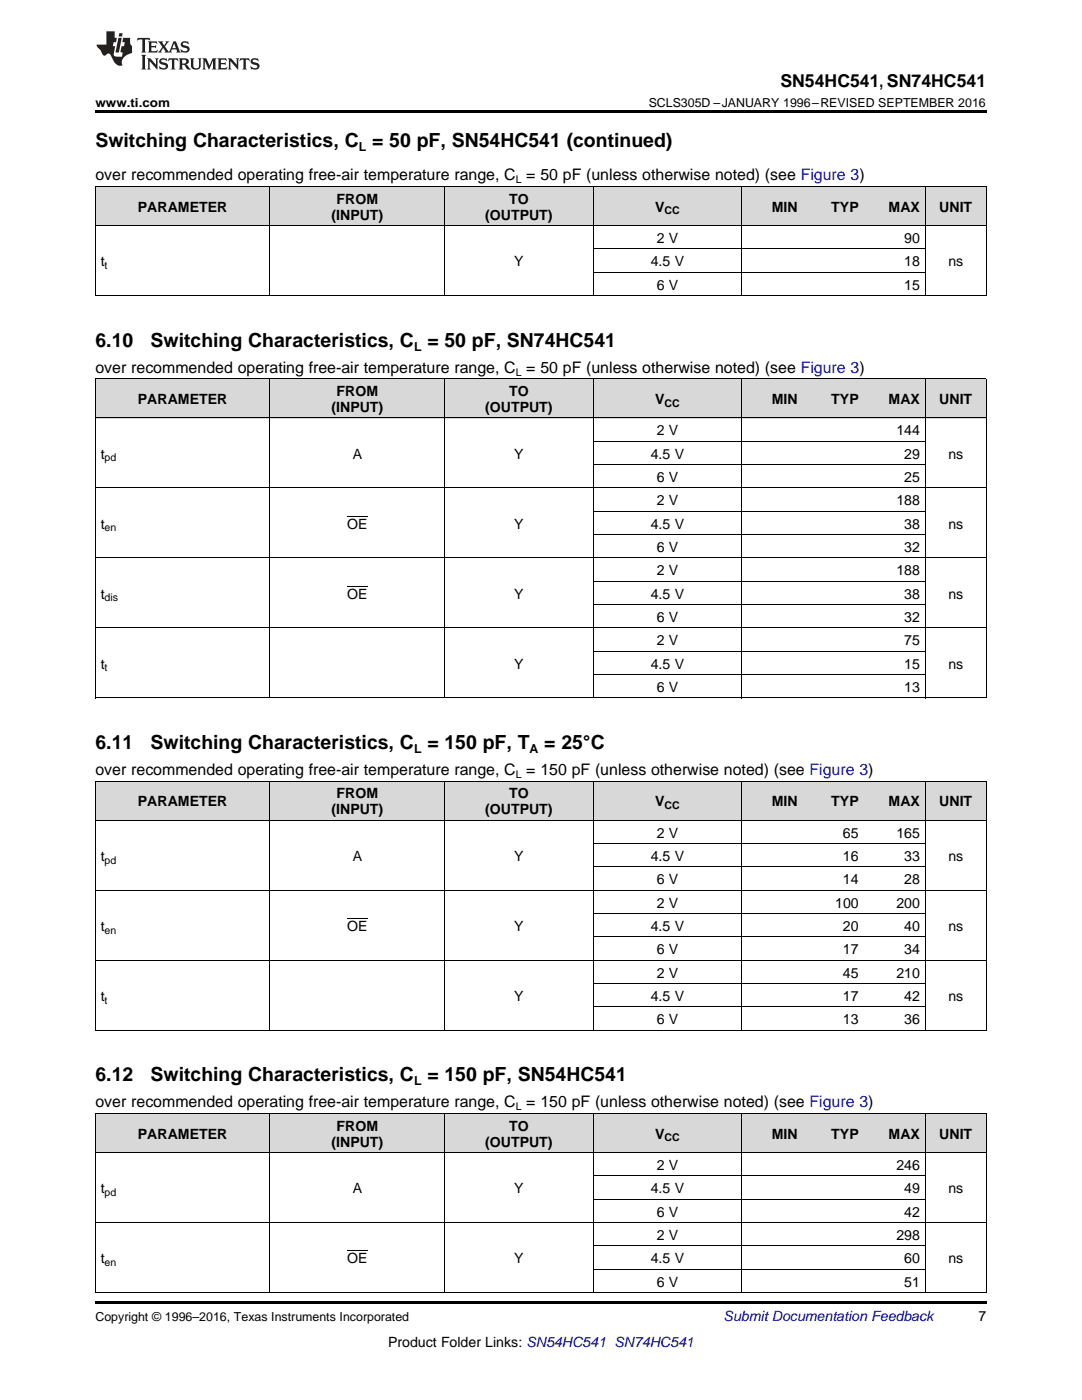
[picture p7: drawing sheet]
<svg xmlns="http://www.w3.org/2000/svg" width="216mm" height="279mm" viewBox="0 0 216 279" stroke-linecap="round" stroke-linejoin="round" font-family="sans-serif">
<g fill="#d8d8d8">
<path d="M19 222.2h34.9v7.9h-34.9z"/>
<path d="M53.9 222.2h34.9v7.9h-34.9z"/>
<path d="M88.8 222.2h29.6v7.9h-29.6z"/>
<path d="M118.4 222.2h29.6v7.9h-29.6z"/>
<path d="M148 222.2h12.2v7.9h-12.2z"/>
<path d="M160.2 222.2h12.2v7.9h-12.2z"/>
<path d="M172.4 222.2h12.2v7.9h-12.2z"/>
<path d="M184.6 222.2h12.2v7.9h-12.2z"/>
<path d="M19 155.9h34.9v7.9h-34.9z"/>
<path d="M53.9 155.9h34.9v7.9h-34.9z"/>
<path d="M88.8 155.9h29.6v7.9h-29.6z"/>
<path d="M118.4 155.9h29.6v7.9h-29.6z"/>
<path d="M148 155.9h12.2v7.9h-12.2z"/>
<path d="M160.2 155.9h12.2v7.9h-12.2z"/>
<path d="M172.4 155.9h12.2v7.9h-12.2z"/>
<path d="M184.6 155.9h12.2v7.9h-12.2z"/>
<path d="M19 75.6h34.9v7.9h-34.9z"/>
<path d="M53.9 75.6h34.9v7.9h-34.9z"/>
<path d="M88.8 75.6h29.6v7.9h-29.6z"/>
<path d="M118.4 75.6h29.6v7.9h-29.6z"/>
<path d="M148 75.6h12.2v7.9h-12.2z"/>
<path d="M160.2 75.6h12.2v7.9h-12.2z"/>
<path d="M172.4 75.6h12.2v7.9h-12.2z"/>
<path d="M184.6 75.6h12.2v7.9h-12.2z"/>
<path d="M19 37.3h34.9v7.8h-34.9z"/>
<path d="M53.9 37.3h34.9v7.8h-34.9z"/>
<path d="M88.8 37.3h29.6v7.8h-29.6z"/>
<path d="M118.4 37.3h29.6v7.8h-29.6z"/>
<path d="M148 37.3h12.2v7.8h-12.2z"/>
<path d="M160.2 37.3h12.2v7.8h-12.2z"/>
<path d="M172.4 37.3h12.2v7.8h-12.2z"/>
<path d="M184.6 37.3h12.2v7.8h-12.2z"/>
</g>
<path d="M19 22h177.8v.5h-177.8zM19 259.7h177.8v.5h-177.8z" fill="#000"/>
<g fill="none" stroke="#000" stroke-width=".2">
<path d="M19 37.2h177.8M19.1 37.3v21.8M53.9 37.3v21.8M88.7 37.3v21.8M118.3 37.3v21.8M148 37.3v21.8M184.6 37.3v21.8M196.8 37.3v21.8M19 59h177.8M19 45h177.8M118.4 54.3h66.2M118.4 49.7h66.2"/>
<path d="M19 75.6h177.8M19.1 75.6v63.7M53.9 75.6v63.7M88.7 75.6v63.7M118.3 75.6v63.7M148 75.6v63.7M184.6 75.6v63.7M196.8 75.6v63.7M19 97.4h177.8M19 83.4h177.8M118.4 92.7h66.2M118.4 88.1h66.2"/>
<path d="M19 111.4h177.8M118.4 116h66.2M118.4 106.7h66.2M118.4 102h66.2M19 139.3h177.8M19 125.3h177.8M118.4 134.6h66.2M118.4 130h66.2M118.4 120.7h66.2M19 155.9h177.8M19.1 155.9v49.8M53.9 155.9v49.8"/>
<path d="M88.7 155.9v49.8M118.3 155.9v49.8M148 155.9v49.8M184.6 155.9v49.8M196.8 155.9v49.8M19 177.7h177.8M19 163.7h177.8M118.4 173h66.2M118.4 168.4h66.2M19 191.6h177.8M118.4 196.3h66.2M118.4 187h66.2"/>
<path d="M118.4 182.3h66.2M19 205.6h177.8M118.4 201h66.2M19 230h177.8M19 222.2h177.8M19.1 222.2v35.8M53.9 222.2v35.8M88.7 222.2v35.8M118.3 222.2v35.8M118.4 239.3h66.2M118.4 234.7h66.2M148 222.2v35.8"/>
<path d="M184.6 222.2v35.8M196.8 222.2v35.8M19 258h177.8M19 244h177.8M118.4 253.3h66.2M118.4 248.7h66.2"/>
</g>
<g fill="#231f20">
<path d="M27.5 7.6l-.1 .5 .4-.2h.6v.1v2.1l-.2 .4h1l-.3-.4v-2.1l.1-.1h.5l.5 .2-.2-.5zM29.5 8.3l.2 .3v1.5l-.2 .4h1.8l.2-.6a1.04 1.04 0 0 1-1.3 .2v-.7h.6l.3 .2v-.6l-.3 .2h-.6v-.6l.8-.1 .4 .3-.2-.5zM31.5 8.3l.9 1.1-.9 1.1h.8l-.2-.2 .5-.7 .4 .7-.2 .2h1.5l-.1-.2 .1-.4h.9l.1 .4-.2 .2h1l-.3-.3-.7-1.9h-.5l-.9 2-.8-1 .9-1h-.8l.1 .3-.3 .5-.4-.6 .2-.2zM34.7 8.6l.4 1h-.7zM36.3 8.4a.63 .63 0 0 0-.2 .7 .63 .63 0 0 0 .6 .4l.6 .2 .1 .2a.75 .75 0 0 1-.7 .4 .75 .75 0 0 1-.6-.5l.1 .7 .1-.1a1.11 1.11 0 0 0 1.5-.6 1.13 1.13 0 0 0-1.2-.8l-.1-.4a1.04 1.04 0 0 1 1.2 .2l-.2-.5-.1 .1-.5-.2zM28.2 10.9l.2 .4v2.2l-.2 .4h1l-.3-.4v-2.2l.3-.4zM29.3 11.6l.3 .4v1.5l-.3 .4h.8l-.2-.4v-1.3l1.5 1.7v-1.9l.2-.4h-.7l.2 .4v.9l-1.1-1.3zM32 11.8a.62 .62 0 0 0-.2 .7 .62 .62 0 0 0 .6 .4l.6 .1 .1 .3a.76 .76 0 0 1-.7 .3 .76 .76 0 0 1-.6-.4l.1 .7 .1-.1a1.11 1.11 0 0 0 1.5-.6 1.13 1.13 0 0 0-1.2-.8l-.1-.4a1.04 1.04 0 0 1 1.2 .2l-.2-.6-.1 .1-.5-.1zM33.7 11.6l-.2 .6a.61 .61 0 0 1 .8-.3v1.6l-.2 .4h.9l-.2-.4v-1.6a.63 .63 0 0 1 .8 .3l-.2-.6zM35.6 11.6l.3 .4v1.5l-.3 .4h1l-.2-.2v-.8l.5 .2a.76 .76 0 0 0 1.2 .7l-1-1a.58 .58 0 0 0 .6-.5 .58 .58 0 0 0-.5-.6zM36.4 11.9h.1a.45 .45 0 0 1 .5 .1 .45 .45 0 0 1 .1 .5l-.7 .2zM37.9 11.6l.2 .2a2.17 2.17 0 0 0 .3 1.9 .99 .99 0 0 0 1.6-.6v-1.1l.2-.4h-.7l.2 .2a1.92 1.92 0 0 1-.2 1.8 .6 .6 0 0 1-.9-.5v-1.1l.2-.4zM40.4 11.6l.2 .4v1.5l-.2 .4h.7l-.2-.4v-1.4l.8 1.8 .8-1.8v1.4l-.2 .4h.9l-.2-.4v-1.5l.2-.4h-.8l-.6 1.5-.6-1.5zM43.4 11.6l.2 .4v1.5l-.2 .4h1.8l.2-.6a1.04 1.04 0 0 1-1.3 .1v-.6h.5l.4 .2v-.6l-.4 .2h-.5v-.7h.8l.3 .3-.1-.6zM45.5 11.6l.2 .4v1.5l-.2 .4h.7l-.2-.4v-1.3l1.5 1.7v-1.9l.2-.4h-.7l.2 .4v.9l-1.1-1.3zM47.9 11.6l-.1 .6a.61 .61 0 0 1 .8-.3v1.6l-.3 .4h1l-.3-.4 .1-1.6a.63 .63 0 0 1 .7 .3l-.1-.6zM50.2 11.8a.62 .62 0 0 0-.2 .7 .62 .62 0 0 0 .6 .4l.6 .1 .2 .3a.76 .76 0 0 1-.8 .3 .76 .76 0 0 1-.6-.4l.1 .7 .2-.1a1.11 1.11 0 0 0 1.5-.6 1.13 1.13 0 0 0-1.3-.8l-.1-.4a1.04 1.04 0 0 1 1.2 .2l-.1-.6-.2 .1-.5-.1z"/>
<path d="M21.2 6.3v2.6h-1.9l.1 .4 .7 .9a.91 .91 0 0 0 1 .8 .56 .56 0 0 1 .5-.3 .56 .56 0 0 1 .5 .3l.4 .8a1.53 1.53 0 0 0 1.9 1.2 1.54 1.54 0 0 1 1-2.1l.9-.3v-1.4a1.52 1.52 0 0 1-.3-1.6h-1.4l-.2 .8h.5l-.2 .8h-.4l-.2 1v.2l.4 .1-.2 .8a1.93 1.93 0 0 1-1.6-.3l.3-1.8h-.5l.2-.8h.4l.2-.8h-.4v-1.3zM23.6 7.6l-.6 2.9h.7l.6-2.9zM23.8 6.6l-.1 .7h.6l.2-.7z"/>
</g>
<path d="M69.3 117h4M69.3 103h4M69.3 183.3h4M69.3 249.6h4" fill="none" stroke="#000" stroke-width=".2"/>
<g font-size="3.9">
<text x="19" y="29.3">Switching Characteristics, C = 50 pF, SN54HC541 (continued)</text>
<text x="19" y="69.2">6.10</text>
<text x="30.1" y="69.2">Switching Characteristics, C = 50 pF, SN74HC541</text>
<text x="19" y="149.5">6.11</text>
<text x="30.1" y="149.5">Switching Characteristics, C = 150 pF, T</text>
<text x="108.6" y="149.5">= 25°C</text>
<text x="19" y="215.8">6.12</text>
<text x="30.1" y="215.8">Switching Characteristics, C = 150 pF, SN54HC541</text>
</g>
<text font-size="3.5" x="155.7" y="17.3">SN54HC541, SN74HC541</text>
<g font-size="3.2">
<text x="19" y="36">over recommended operating free-air temperature range, C = 50 pF (unless otherwise noted) (see Figure 3)</text>
<text x="19" y="74.4">over recommended operating free-air temperature range, C = 50 pF (unless otherwise noted) (see Figure 3)</text>
<text x="19" y="154.7">over recommended operating free-air temperature range, C = 150 pF (unless otherwise noted) (see Figure 3)</text>
<text x="19" y="221">over recommended operating free-air temperature range, C = 150 pF (unless otherwise noted) (see Figure 3)</text>
</g>
<g font-size="2.8">
<text x="67.2" y="40.6">FROM</text>
<text x="101.6" y="40.6">TO</text>
<text x="27.5" y="42.2">PARAMETER</text>
<text x="66.1" y="43.8">(INPUT)</text>
<text x="96.8" y="43.8">(OUTPUT)</text>
<text x="130.7" y="42.2">V</text>
<text x="154" y="42.2">MIN</text>
<text x="165.9" y="42.2">TYP</text>
<text x="177.3" y="42.2">MAX</text>
<text x="187.4" y="42.2">UNIT</text>
<text x="20.1" y="53.1">t</text>
<text x="102.6" y="53.1">Y</text>
<text x="129.9" y="53.1">4.5 V</text>
<text x="131.1" y="48.5">2 V</text>
<text x="180.4" y="48.5">90</text>
<text x="180.4" y="53.1">18</text>
<text x="189.2" y="53.1">ns</text>
<text x="131.1" y="57.8">6 V</text>
<text x="180.4" y="57.8">15</text>
<text x="27.5" y="80.6">PARAMETER</text>
<text x="66.1" y="82.2">(INPUT)</text>
<text x="67.2" y="79">FROM</text>
<text x="96.8" y="82.2">(OUTPUT)</text>
<text x="101.6" y="79">TO</text>
<text x="130.7" y="80.6">V</text>
<text x="154" y="80.6">MIN</text>
<text x="165.9" y="80.6">TYP</text>
<text x="177.3" y="80.6">MAX</text>
<text x="187.4" y="80.6">UNIT</text>
<text x="131.1" y="86.9">2 V</text>
<text x="178.9" y="86.9">144</text>
<text x="20.1" y="91.5">t</text>
<text x="70.4" y="91.5">A</text>
<text x="102.6" y="91.5">Y</text>
<text x="129.9" y="91.5">4.5 V</text>
<text x="180.4" y="91.5">29</text>
<text x="189.2" y="91.5">ns</text>
<text x="131.1" y="96.2">6 V</text>
<text x="131.1" y="100.8">2 V</text>
<text x="178.9" y="100.8">188</text>
<text x="180.4" y="96.2">25</text>
<text x="20.1" y="105.5">t</text>
<text x="69.3" y="105.5">OE</text>
<text x="102.6" y="105.5">Y</text>
<text x="129.9" y="105.5">4.5 V</text>
<text x="180.4" y="105.5">38</text>
<text x="189.2" y="105.5">ns</text>
<text x="131.1" y="110.1">6 V</text>
<text x="180.4" y="110.1">32</text>
<text x="20.1" y="119.5">t</text>
<text x="69.3" y="119.5">OE</text>
<text x="102.6" y="119.5">Y</text>
<text x="129.9" y="119.5">4.5 V</text>
<text x="131.1" y="114.8">2 V</text>
<text x="178.9" y="114.8">188</text>
<text x="180.4" y="119.5">38</text>
<text x="189.2" y="119.5">ns</text>
<text x="131.1" y="124.1">6 V</text>
<text x="180.4" y="124.1">32</text>
<text x="131.1" y="128.8">2 V</text>
<text x="180.4" y="128.8">75</text>
<text x="20.1" y="133.4">t</text>
<text x="102.6" y="133.4">Y</text>
<text x="129.9" y="133.4">4.5 V</text>
<text x="180.4" y="133.4">15</text>
<text x="189.2" y="133.4">ns</text>
<text x="131.1" y="138.1">6 V</text>
<text x="180.4" y="138.1">13</text>
<text x="27.5" y="160.9">PARAMETER</text>
<text x="67.2" y="159.3">FROM</text>
<text x="101.6" y="159.3">TO</text>
<text x="130.7" y="160.9">V</text>
<text x="154" y="160.9">MIN</text>
<text x="165.9" y="160.9">TYP</text>
<text x="177.3" y="160.9">MAX</text>
<text x="187.4" y="160.9">UNIT</text>
<text x="66.1" y="162.5">(INPUT)</text>
<text x="96.8" y="162.5">(OUTPUT)</text>
<text x="131.1" y="167.1">2 V</text>
<text x="168.2" y="167.1">65</text>
<text x="178.9" y="167.1">165</text>
<text x="20.1" y="171.8">t</text>
<text x="70.4" y="171.8">A</text>
<text x="102.6" y="171.8">Y</text>
<text x="129.9" y="171.8">4.5 V</text>
<text x="168.2" y="171.8">16</text>
<text x="180.4" y="171.8">33</text>
<text x="189.2" y="171.8">ns</text>
<text x="131.1" y="176.5">6 V</text>
<text x="168.2" y="176.5">14</text>
<text x="180.4" y="176.5">28</text>
<text x="20.1" y="185.8">t</text>
<text x="69.3" y="185.8">OE</text>
<text x="102.6" y="185.8">Y</text>
<text x="129.9" y="185.8">4.5 V</text>
<text x="131.1" y="181.1">2 V</text>
<text x="166.7" y="181.1">100</text>
<text x="168.2" y="185.8">20</text>
<text x="178.9" y="181.1">200</text>
<text x="180.4" y="185.8">40</text>
<text x="189.2" y="185.8">ns</text>
<text x="131.1" y="190.4">6 V</text>
<text x="168.2" y="190.4">17</text>
<text x="180.4" y="190.4">34</text>
<text x="131.1" y="195.1">2 V</text>
<text x="168.2" y="195.1">45</text>
<text x="178.9" y="195.1">210</text>
<text x="20.1" y="199.7">t</text>
<text x="102.6" y="199.7">Y</text>
<text x="129.9" y="199.7">4.5 V</text>
<text x="168.2" y="199.7">17</text>
<text x="180.4" y="199.7">42</text>
<text x="189.2" y="199.7">ns</text>
<text x="131.1" y="204.4">6 V</text>
<text x="168.2" y="204.4">13</text>
<text x="180.4" y="204.4">36</text>
<text x="27.5" y="227.2">PARAMETER</text>
<text x="67.2" y="225.6">FROM</text>
<text x="101.6" y="225.6">TO</text>
<text x="130.7" y="227.2">V</text>
<text x="154" y="227.2">MIN</text>
<text x="165.9" y="227.2">TYP</text>
<text x="177.3" y="227.2">MAX</text>
<text x="187.4" y="227.2">UNIT</text>
<text x="66.1" y="228.8">(INPUT)</text>
<text x="96.8" y="228.8">(OUTPUT)</text>
<text x="131.1" y="233.5">2 V</text>
<text x="178.9" y="233.5">246</text>
<text x="20.1" y="238.1">t</text>
<text x="70.4" y="238.1">A</text>
<text x="102.6" y="238.1">Y</text>
<text x="129.9" y="238.1">4.5 V</text>
<text x="180.4" y="238.1">49</text>
<text x="189.2" y="238.1">ns</text>
<text x="131.1" y="242.8">6 V</text>
<text x="180.4" y="242.8">42</text>
<text x="131.1" y="247.4">2 V</text>
<text x="178.9" y="247.4">298</text>
<text x="20.1" y="252.1">t</text>
<text x="69.3" y="252.1">OE</text>
<text x="102.6" y="252.1">Y</text>
<text x="129.9" y="252.1">4.5 V</text>
<text x="131.1" y="256.8">6 V</text>
<text x="180.4" y="252.1">60</text>
<text x="180.4" y="256.8">51</text>
<text x="189.2" y="252.1">ns</text>
<text x="195.3" y="263.6">7</text>
<text x="77.4" y="268.9">Product Folder Links: SN54HC541 SN74HC541</text>
</g>
<text font-size="2.8" fill="#0000c8" x="144.4" y="263.6">Submit Documentation Feedback</text>
<g font-size="2.5">
<text x="19" y="21.4">www.ti.com</text>
<text x="129.4" y="21.4">SCLS305D –JANUARY 1996–REVISED SEPTEMBER 2016</text>
<text x="71.6" y="30.1">L</text>
<text x="82.6" y="70">L</text>
<text x="82.6" y="150.3">L</text>
<text x="105.7" y="150.3">A</text>
<text x="82.6" y="216.6">L</text>
<text x="19" y="263.6">Copyright © 1996–2016, Texas Instruments Incorporated</text>
</g>
<g font-size="2.1">
<text x="102.9" y="36.6">L</text>
<text x="132.6" y="42.8">CC</text>
<text x="20.9" y="53.7">t</text>
<text x="102.9" y="75">L</text>
<text x="132.6" y="81.2">CC</text>
<text x="20.9" y="92.1">pd</text>
<text x="20.9" y="106">en</text>
<text x="20.9" y="120">dis</text>
<text x="20.9" y="134">t</text>
<text x="102.9" y="155.3">L</text>
<text x="132.6" y="161.5">CC</text>
<text x="20.9" y="172.4">pd</text>
<text x="20.9" y="186.3">en</text>
<text x="20.9" y="200.3">t</text>
<text x="102.9" y="221.6">L</text>
<text x="132.6" y="227.8">CC</text>
<text x="20.9" y="238.7">pd</text>
<text x="20.9" y="252.7">en</text>
</g>
</svg>
